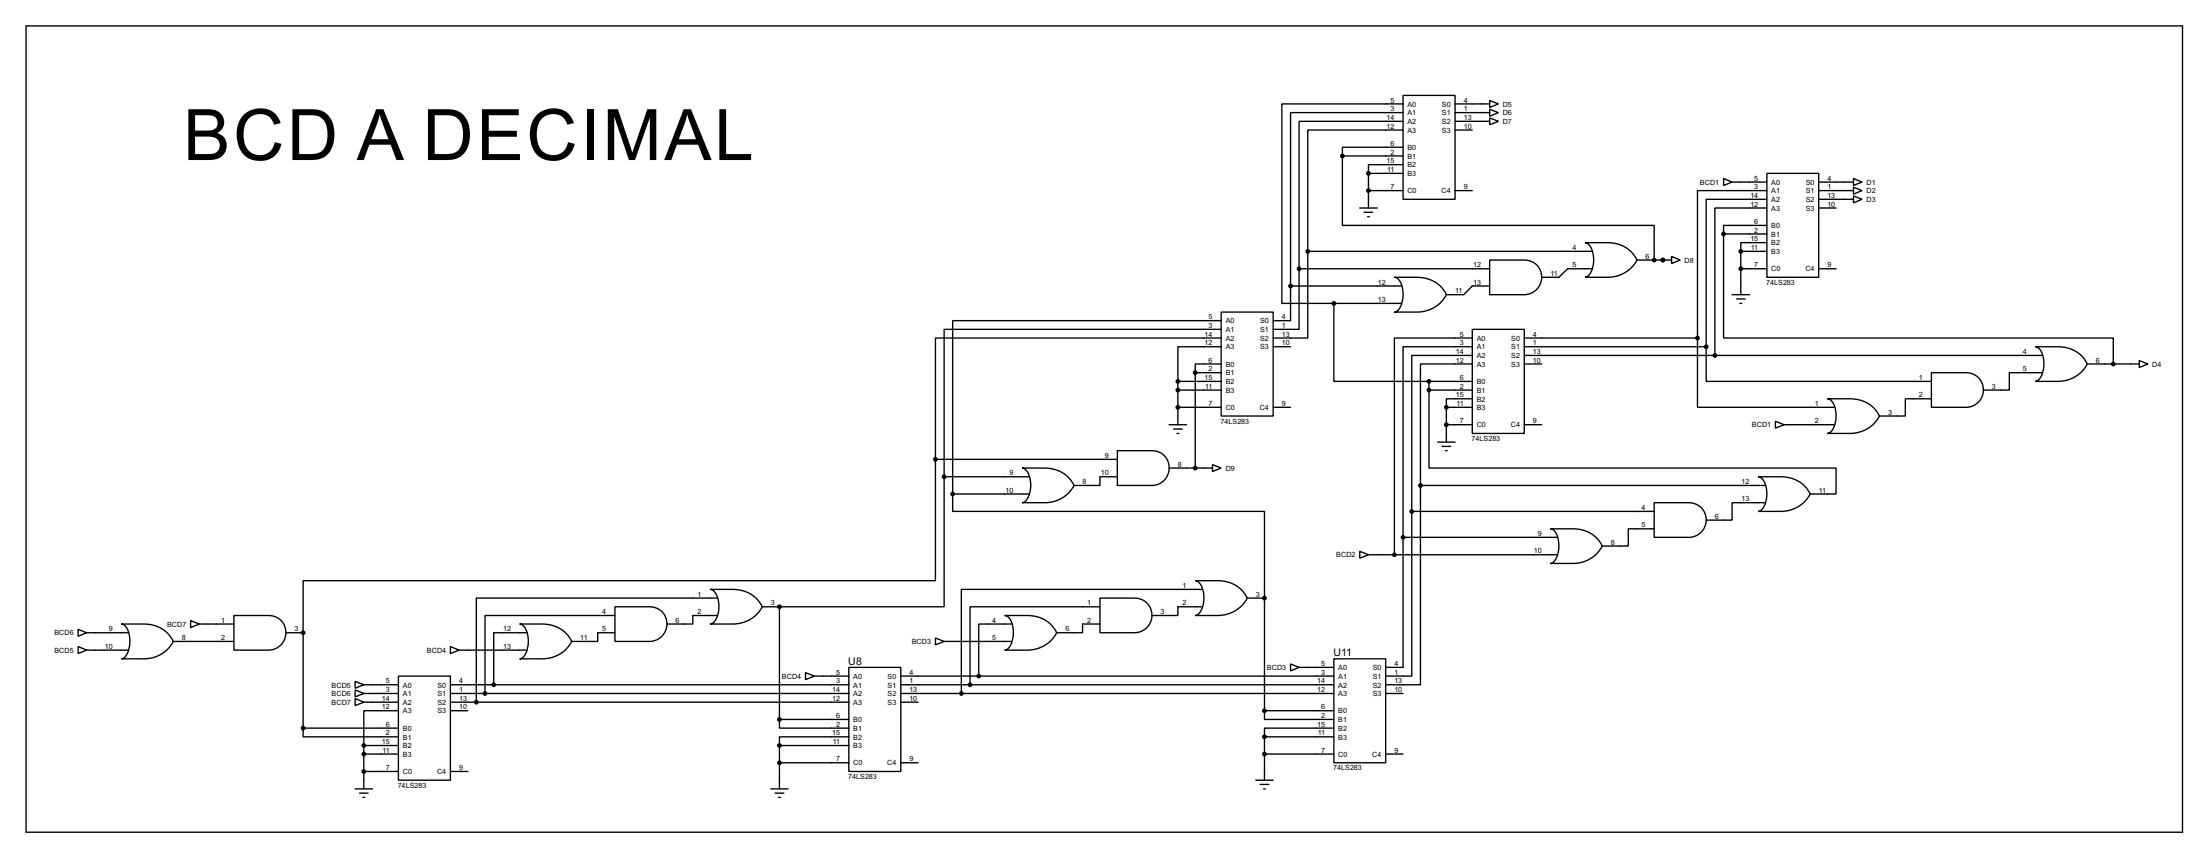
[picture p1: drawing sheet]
<svg xmlns="http://www.w3.org/2000/svg" width="645mm" height="249mm" viewBox="0 0 645 249" stroke-linecap="round" stroke-linejoin="round" font-family="sans-serif">
<g fill="none" stroke="#000" stroke-width=".4">
<path d="M7.7 7.6h632.4v236.3h-632.4zM411.5 28h15.3v30.4h-15.3zM411.5 33h-33v50.8M411.5 38.1h-27.9v35.6M411.5 35.6h-30.5v43.2M411.5 30.5h-35.5v58.4h15.2M426.8 30.5h10.1M426.8 33h10.1M426.8 35.6h10.1M426.8 38.1h5M436.9 29.5l2.6 1-2.6 1zM436.9 32l2.6 1-2.6 1.1z"/>
<path d="M436.9 34.6l2.6 1-2.6 1zM393.7 45.7v20.4h91.5v10.1M393.7 45.7h17.8M401.4 55.9h10.1M401.4 50.8v10.2M401.4 50.8h10.1M411.5 43.2h-17.8v2.5M411.5 48.3h-10.1v2.5M426.8 55.9h5M505.5 52.3l2.5 1.1-2.5 1zM508 53.4h10.2M518.2 50.8h15.2v30.5h-15.2z"/>
<path d="M518.2 55.9h-20.3v43.2M518.2 58.4h-17.8v43.2M533.4 55.9h10.2M533.4 53.4h10.2M533.4 58.4h10.2M543.6 57.4l2.5 1-2.5 1.1zM543.6 54.9l2.5 1-2.5 1zM543.6 52.3l2.5 1.1-2.5 1zM381 78.8v17.7h-7.6M381 78.8h55.9M383.6 73.7v25.4h-10.2M383.6 73.7h83.3"/>
<path d="M398.8 61h5.1M400.1 62.2h2.5M401.1 63.5h.5M436.9 76.2h10.2a5.1 5.1 0 0 1 5.1 5.1 5.1 5.1 0 0 1-5.1 5.1h-10.2zM464.9 71.1h6.6a9.2 9.2 0 0 1 8.6 5.1 9.6 9.6 0 0 1-8.6 5.1h-6.6a3.5 3.5 0 0 0 2.3-3.1 7.3 7.3 0 0 0-1.4-6.7zM466.9 78.8h-7.1l-2.6 2.5h-5M480.1 76.2h10.2M490.3 75.2l2.5 1-2.5 1zM505.5 68.6v30.5h114.3v7.6M505.5 68.6h12.7M510.6 73.7h7.6M510.6 78.8h7.6"/>
<path d="M510.6 73.7v12.7M518.2 61h-15.2v43.2M518.2 66.1h-12.7v2.5M518.2 71.1h-7.6v2.6M533.4 78.8h5.1M533.4 61h5.1M358.2 91.5h15.2v30.4h-15.2zM358.2 99.1h-83.8v35.5M358.2 96.5h-81.3v43.2M358.2 94h-78.8v50.8M378.5 83.8v10.2h-5.1M378.5 83.8h32.5"/>
<path d="M391.2 88.9v22.9h27.9M391.2 88.9h19.8M409 81.3h6.6a9.2 9.2 0 0 1 8.6 5.1 9.5 9.5 0 0 1-8.6 5.1h-6.6a3.4 3.4 0 0 0 2.3-3.2 7.4 7.4 0 0 0-1.4-6.7zM431.8 96.5h15.3v30.5h-15.3zM431.8 99.1h-22.8v63.5M436.9 83.8h-5.1l-2.5 2.6h-5.1M447.1 99.1h50.8M497.9 99.1v20.3h40.1M508 86.4h5.1M509.3 87.6h2.6M510.3 88.9h.5M345.5 111.8h12.7"/>
<path d="M345.5 111.8v12.7M345.5 114.3h12.7M345.5 119.4h12.7M350.6 109.2h7.6M350.6 109.2v28M358.2 101.6h-12.7v10.2M358.2 106.7h-7.6v2.5M373.4 119.4h5.1M373.4 101.6h5.1M419.1 114.3v22.9h119.4v7.6h-7.6M419.1 111.8h12.7M419.1 114.3h12.7"/>
<path d="M419.1 111.8v2.5M424.2 119.4h7.6M424.2 119.4v10.2M431.8 101.6h-20.3v55.9M431.8 104.2h-17.7v45.7M431.8 106.7h-15.2v35.6M431.8 116.9h-7.6v2.5M447.1 101.6h53.3M447.1 104.2h151.9M447.1 106.7h5.1M500.4 101.6v10.2h66.1M536 116.9h6.6a9.2 9.2 0 0 1 8.6 5 9.5 9.5 0 0 1-8.6 5.1h-6.6a3.4 3.4 0 0 0 2.3-3.1 7.3 7.3 0 0 0-1.4-6.7z"/>
<path d="M566.5 109.2h10.1a5.1 5.1 0 0 1 5.1 5.1 5.1 5.1 0 0 1-5.1 5.1h-10.1zM566.5 116.9h-7.7v5h-7.6M596.9 101.6h6.6a9.1 9.1 0 0 1 8.7 5.1 9.5 9.5 0 0 1-8.7 5.1h-6.6a3.4 3.4 0 0 0 2.3-3.2 7.3 7.3 0 0 0-1.4-6.6zM599 109.2h-9.7v5.1h-7.6M612.2 106.7h15.2M627.4 105.7l2.6 1-2.6 1zM274.4 134.6v35.6h-185.5v15.2M274.4 134.6h53.3M276.9 139.7v38.1h-48.3M276.9 139.7h24.9M299.8 137.2h6.6a9.2 9.2 0 0 1 8.6 5.1 9.6 9.6 0 0 1-8.6 5h-6.6a3.5 3.5 0 0 0 2.3-3.1 7.3 7.3 0 0 0-1.4-6.7zM327.7 132.1h10.2a5.1 5.1 0 0 1 5 5.1 5.1 5.1 0 0 1-5 5.1h-10.2z"/>
<path d="M327.7 139.7h-5.1v2.6h-7.6M342.9 137.2h12.7M342.9 124.5h5.1M344.2 125.7h2.6M345.2 127h.5M355.6 136.2l2.6 1-2.6 1zM421.7 129.6h5.1M423 130.8h2.5M424 132.1h.5M424.2 124.5h7.6M447.1 124.5h5.1M515.7 139.7h6.6a9.2 9.2 0 0 1 8.6 5.1 9.6 9.6 0 0 1-8.6 5.1h-6.6a3.5 3.5 0 0 0 2.3-3.2 7.2 7.2 0 0 0-1.4-6.6z"/>
<path d="M520.7 123.5l2.6 1-2.6 1zM523.3 124.5h14.7M279.4 144.8v5.1h91.5v25.4M279.4 144.8h22.4M411.5 157.5v38.1h-5.1M411.5 157.5h45.2M414.1 149.9v48.2h-7.7M414.1 149.9h71.1M416.6 142.3v58.4h-10.2M416.6 142.3h101.1M454.7 155h6.6a9.1 9.1 0 0 1 8.6 5 9.5 9.5 0 0 1-8.6 5.1h-6.6a3.5 3.5 0 0 0 2.3-3.1 7.3 7.3 0 0 0-1.4-6.7zM485.2 147.3h10.1a5.1 5.1 0 0 1 5.1 5.1 5.1 5.1 0 0 1-5.1 5.1h-10.1z"/>
<path d="M485.2 155h-7.6v5h-7.7M517.7 147.3h-9.7v5.1h-7.6M180.4 177.8h10.1a5.1 5.1 0 0 1 5.1 5.1 5.1 5.1 0 0 1-5.1 5.1h-10.1zM208.3 172.7h6.6a9.2 9.2 0 0 1 8.7 5.1 9.6 9.6 0 0 1-8.7 5.1h-6.6a3.5 3.5 0 0 0 2.3-3.1 7.3 7.3 0 0 0-1.4-6.7zM210.4 175.3h-70.7v30.5M223.6 177.8h5M228.6 177.8v33M322.6 175.3h10.2a5.1 5.1 0 0 1 5.1 5 5.1 5.1 0 0 1-5.1 5.1h-10.2zM322.6 177.8h-38.1v22.9M350.6 170.2h6.6a9.2 9.2 0 0 1 8.6 5.1 9.6 9.6 0 0 1-8.6 5.1h-6.6a3.5 3.5 0 0 0 2.3-3.2 7.3 7.3 0 0 0-1.4-6.7zM352.6 177.8h-7.1v2.6h-7.6M352.6 172.7h-70.6v30.5"/>
<path d="M365.8 175.3h5.1M370.9 175.3v33M398.8 161.6l2.6 1-2.6 1zM401.4 162.6h55.3M22.9 189.5l2.5 1-2.5 1zM22.9 184.4l2.5 1-2.5 1.1zM25.4 190.5h12.2M25.4 185.4h12.2M35.6 182.9h6.6a9.1 9.1 0 0 1 8.6 5.1 9.5 9.5 0 0 1-8.6 5.1h-6.6a3.5 3.5 0 0 0 2.3-3.2 7.5 7.5 0 0 0-1.4-6.7zM50.8 188h17.8M55.9 181.9l2.6 1-2.6 1zM58.5 182.9h10.1"/>
<path d="M68.6 180.4h10.2a5.1 5.1 0 0 1 5.1 5 5.1 5.1 0 0 1-5.1 5.1h-10.2zM83.9 185.4h5M88.9 185.4v28M104.2 199.7l2.5 1-2.5 1zM116.9 198.1h15.2v30.5h-15.2zM132.1 189.5l2.6 1-2.6 1zM134.7 190.5h19.8M152.4 182.9h6.6a9.1 9.1 0 0 1 8.7 5.1 9.5 9.5 0 0 1-8.7 5.1h-6.6a3.4 3.4 0 0 0 2.3-3.2 7.4 7.4 0 0 0-1.4-6.7zM154.5 185.4h-9.7v15.3M180.4 185.4h-5.1v2.6h-7.6M180.4 180.4h-38.1v22.8M210.4 180.4h-7.2v2.5h-7.6"/>
<path d="M236.3 197.1l2.5 1-2.5 1.1zM238.8 198.1h10.2M249 195.6h15.2v30.5h-15.2zM264.2 198.1h127M274.4 187l2.5 1-2.5 1zM276.9 188h19.8M294.7 180.4h6.6a9.2 9.2 0 0 1 8.6 5 9.5 9.5 0 0 1-8.6 5.1h-6.6a3.4 3.4 0 0 0 2.3-3.1 7.3 7.3 0 0 0-1.4-6.7zM296.7 182.9h-9.6v15.2M322.6 182.9h-5.1v2.5h-7.6M378.5 194.6l2.5 1-2.5 1zM381 195.6h10.2M391.2 193.1h15.2v30.4h-15.2z"/>
<path d="M88.9 213.4v2.5h28M88.9 213.4h28M104.2 202.2l2.5 1-2.5 1zM104.2 204.7l2.5 1.1-2.5 1zM106.7 200.7h10.2M106.7 203.2h10.2M106.7 205.8h10.2M106.7 218.5v12.7M106.7 218.5h10.2M116.9 208.3h-10.2v10.2M132.1 200.7h116.9M132.1 203.2h116.9"/>
<path d="M132.1 205.8h116.9M132.1 208.3h5.1M228.6 210.8v2.6h20.4M228.6 218.5h20.4M228.6 210.8h20.4M228.6 218.5v12.7M249 215.9h-20.4v2.6M264.2 200.7h127M264.2 203.2h127M264.2 205.8h5.1M370.9 208.3v2.5h20.3M370.9 208.3h20.3"/>
<path d="M370.9 215.9h20.3M370.9 215.9v12.7M391.2 213.4h-20.3v2.5M406.4 203.2h5.1M104.2 231.2h5.1M105.5 232.4h2.5M106.5 233.7h.5M106.7 226.1h10.2M106.7 221h10.2M132.1 226.1h5.1M226.1 231.2h5.1M227.4 232.4h2.5"/>
<path d="M228.4 233.7h.5M228.6 223.5h20.4M264.2 223.5h5.1M368.3 228.6h5.1M369.6 229.9h2.6M370.6 231.2h.5M370.9 221h20.3M406.4 221h5.1"/>
</g>
<g fill="#000">
<circle cx="485.2" cy="76.2" r=".2"/>
<circle cx="487.7" cy="76.2" r=".2"/>
<circle cx="228.6" cy="177.8" r=".2"/>
<circle cx="370.9" cy="175.3" r=".2"/>
<circle cx="88.9" cy="185.4" r=".2"/>
</g>
<g fill="#000" stroke="#000" stroke-width=".4">
<circle cx="393.7" cy="45.7" r=".5"/>
<circle cx="401.3" cy="55.9" r=".5"/>
<circle cx="401.3" cy="50.8" r=".5"/>
<circle cx="381" cy="78.8" r=".5"/>
<circle cx="383.5" cy="73.7" r=".5"/>
<circle cx="485.1" cy="76.2" r=".5"/>
<circle cx="487.7" cy="76.2" r=".5"/>
<circle cx="505.5" cy="68.6" r=".5"/>
<circle cx="510.5" cy="78.8" r=".5"/>
<circle cx="510.5" cy="73.7" r=".5"/>
<circle cx="378.5" cy="83.8" r=".5"/>
<circle cx="391.2" cy="88.9" r=".5"/>
<circle cx="497.8" cy="99.1" r=".5"/>
<circle cx="345.4" cy="111.8" r=".5"/>
<circle cx="345.4" cy="114.3" r=".5"/>
<circle cx="345.4" cy="119.4" r=".5"/>
<circle cx="350.5" cy="109.2" r=".5"/>
<circle cx="419.1" cy="114.3" r=".5"/>
<circle cx="419.1" cy="111.8" r=".5"/>
<circle cx="424.2" cy="119.4" r=".5"/>
<circle cx="500.4" cy="101.6" r=".5"/>
<circle cx="502.9" cy="104.2" r=".5"/>
<circle cx="619.8" cy="106.7" r=".5"/>
<circle cx="274.3" cy="134.6" r=".5"/>
<circle cx="276.9" cy="139.7" r=".5"/>
<circle cx="350.5" cy="137.2" r=".5"/>
<circle cx="424.2" cy="124.5" r=".5"/>
<circle cx="279.4" cy="144.8" r=".5"/>
<circle cx="411.5" cy="157.5" r=".5"/>
<circle cx="414" cy="149.9" r=".5"/>
<circle cx="416.6" cy="142.3" r=".5"/>
<circle cx="228.6" cy="177.8" r=".5"/>
<circle cx="370.8" cy="175.3" r=".5"/>
<circle cx="408.9" cy="162.6" r=".5"/>
<circle cx="88.9" cy="185.4" r=".5"/>
<circle cx="287" cy="198.1" r=".5"/>
<circle cx="88.9" cy="213.4" r=".5"/>
<circle cx="106.7" cy="218.5" r=".5"/>
<circle cx="139.7" cy="205.8" r=".5"/>
<circle cx="142.2" cy="203.2" r=".5"/>
<circle cx="144.8" cy="200.7" r=".5"/>
<circle cx="228.6" cy="210.8" r=".5"/>
<circle cx="228.6" cy="218.5" r=".5"/>
<circle cx="281.9" cy="203.2" r=".5"/>
<circle cx="284.5" cy="200.7" r=".5"/>
<circle cx="370.8" cy="208.3" r=".5"/>
<circle cx="370.8" cy="215.9" r=".5"/>
<circle cx="106.7" cy="221" r=".5"/>
<circle cx="106.7" cy="226.1" r=".5"/>
<circle cx="228.6" cy="223.5" r=".5"/>
<circle cx="370.8" cy="221" r=".5"/>
</g>
<text font-size="23.3" x="53.7" y="46.9">BCD A DECIMAL</text>
<g font-size="3.5">
<text x="248.8" y="194.7">U8</text>
<text x="391.1" y="192.3">U11</text>
</g>
<g font-size="2.4">
<text x="406.7" y="35.2">14</text>
<text x="407.8" y="30">5</text>
<text x="407.8" y="32.6">3</text>
<text x="412.8" y="31.3">A0</text>
<text x="412.8" y="33.8">A1</text>
<text x="422.9" y="31.3">S0</text>
<text x="422.9" y="33.8">S1</text>
<text x="429.3" y="30">4</text>
<text x="429.3" y="32.6">1</text>
<text x="429.3" y="35.2">13</text>
<text x="440.7" y="31.3">D5</text>
<text x="440.7" y="33.8">D6</text>
<text x="406.7" y="37.7">12</text>
<text x="412.8" y="36.3">A2</text>
<text x="412.8" y="38.9">A3</text>
<text x="422.9" y="36.3">S2</text>
<text x="422.9" y="38.9">S3</text>
<text x="429.3" y="37.7">10</text>
<text x="440.7" y="36.3">D7</text>
<text x="406.7" y="47.9">15</text>
<text x="407.8" y="42.7">6</text>
<text x="407.8" y="45.3">2</text>
<text x="412.8" y="44">B0</text>
<text x="412.8" y="46.5">B1</text>
<text x="406.8" y="50.4">11</text>
<text x="412.8" y="49">B2</text>
<text x="412.8" y="51.6">B3</text>
<text x="514.5" y="52.9">5</text>
<text x="536" y="52.9">4</text>
<text x="407.8" y="55.4">7</text>
<text x="412.8" y="56.7">C0</text>
<text x="422.8" y="56.7">C4</text>
<text x="429.3" y="55.4">9</text>
<text x="498.5" y="54.2">BCD1</text>
<text x="513.4" y="58">14</text>
<text x="514.5" y="55.4">3</text>
<text x="519.5" y="54.2">A0</text>
<text x="519.5" y="56.7">A1</text>
<text x="519.5" y="59.2">A2</text>
<text x="529.6" y="54.2">S0</text>
<text x="529.6" y="56.7">S1</text>
<text x="529.6" y="59.2">S2</text>
<text x="536" y="55.4">1</text>
<text x="536" y="58">13</text>
<text x="547.4" y="59.2">D3</text>
<text x="547.4" y="56.7">D2</text>
<text x="547.4" y="54.2">D1</text>
<text x="513.4" y="60.6">12</text>
<text x="514.5" y="65.6">6</text>
<text x="519.5" y="61.7">A3</text>
<text x="529.6" y="61.7">S3</text>
<text x="536" y="60.6">10</text>
<text x="513.4" y="70.7">15</text>
<text x="514.5" y="68.1">2</text>
<text x="519.5" y="66.9">B0</text>
<text x="519.5" y="69.4">B1</text>
<text x="519.5" y="71.9">B2</text>
<text x="461.2" y="73.3">4</text>
<text x="482.6" y="75.8">6</text>
<text x="494.1" y="77">D8</text>
<text x="513.5" y="73.3">11</text>
<text x="519.5" y="74.4">B3</text>
<text x="404.1" y="83.4">12</text>
<text x="432.1" y="78.3">12</text>
<text x="432.1" y="83.4">13</text>
<text x="454.7" y="80.8">11</text>
<text x="461.2" y="78.3">5</text>
<text x="514.5" y="78.3">7</text>
<text x="518" y="83.5">74LS283</text>
<text x="519.5" y="79.6">C0</text>
<text x="529.5" y="79.6">C4</text>
<text x="536" y="78.3">9</text>
<text x="404.1" y="88.5">13</text>
<text x="426.8" y="86">11</text>
<text x="354.5" y="93.6">5</text>
<text x="359.5" y="94.8">A0</text>
<text x="369.6" y="94.8">S0</text>
<text x="376" y="93.6">4</text>
<text x="353.3" y="98.7">14</text>
<text x="353.3" y="101.2">12</text>
<text x="354.5" y="96.1">3</text>
<text x="359.5" y="97.3">A1</text>
<text x="359.5" y="99.9">A2</text>
<text x="369.6" y="97.3">S1</text>
<text x="369.6" y="99.9">S2</text>
<text x="376" y="96.1">1</text>
<text x="376" y="98.7">13</text>
<text x="376" y="101.2">10</text>
<text x="428.2" y="98.7">5</text>
<text x="428.2" y="101.2">3</text>
<text x="433.1" y="99.9">A0</text>
<text x="443.2" y="99.9">S0</text>
<text x="449.6" y="98.7">4</text>
<text x="449.6" y="101.2">1</text>
<text x="354.5" y="106.3">6</text>
<text x="359.5" y="102.4">A3</text>
<text x="359.5" y="107.5">B0</text>
<text x="369.6" y="102.4">S3</text>
<text x="427" y="103.8">14</text>
<text x="427" y="106.3">12</text>
<text x="433.1" y="102.4">A1</text>
<text x="433.1" y="105">A2</text>
<text x="433.1" y="107.5">A3</text>
<text x="443.2" y="102.4">S1</text>
<text x="443.2" y="105">S2</text>
<text x="443.2" y="107.5">S3</text>
<text x="449.6" y="103.8">13</text>
<text x="449.6" y="106.3">10</text>
<text x="593.3" y="103.8">4</text>
<text x="614.7" y="106.3">6</text>
<text x="631.2" y="107.5">D4</text>
<text x="353.3" y="111.4">15</text>
<text x="353.5" y="113.9">11</text>
<text x="354.5" y="108.8">2</text>
<text x="359.5" y="110">B1</text>
<text x="359.5" y="112.6">B2</text>
<text x="428.2" y="111.4">6</text>
<text x="428.2" y="113.9">2</text>
<text x="433.1" y="112.6">B0</text>
<text x="562.8" y="111.4">1</text>
<text x="584.2" y="113.9">3</text>
<text x="593.3" y="108.8">5</text>
<text x="354.5" y="119">7</text>
<text x="359.5" y="115.1">B3</text>
<text x="376" y="119">9</text>
<text x="427" y="116.5">15</text>
<text x="427.2" y="119">11</text>
<text x="433.1" y="115.1">B1</text>
<text x="433.1" y="117.7">B2</text>
<text x="532.3" y="119">1</text>
<text x="562.8" y="116.5">2</text>
<text x="358" y="124.1">74LS283</text>
<text x="359.5" y="120.2">C0</text>
<text x="369.5" y="120.2">C4</text>
<text x="428.2" y="124.1">7</text>
<text x="433.1" y="120.2">B3</text>
<text x="433.1" y="125.3">C0</text>
<text x="443.1" y="125.3">C4</text>
<text x="449.6" y="124.1">9</text>
<text x="513.8" y="125.3">BCD1</text>
<text x="532.3" y="124.1">2</text>
<text x="553.8" y="121.5">3</text>
<text x="431.6" y="129.2">74LS283</text>
<text x="324" y="134.2">9</text>
<text x="345.5" y="136.8">8</text>
<text x="359.5" y="138">D9</text>
<text x="296.1" y="139.3">9</text>
<text x="317.5" y="141.9">8</text>
<text x="322.9" y="139.3">10</text>
<text x="510.8" y="141.9">12</text>
<text x="294.9" y="144.4">10</text>
<text x="481.5" y="149.5">4</text>
<text x="510.8" y="146.9">13</text>
<text x="533.4" y="144.4">11</text>
<text x="481.5" y="154.6">5</text>
<text x="503" y="152">6</text>
<text x="451" y="157.1">9</text>
<text x="472.5" y="159.6">8</text>
<text x="391.9" y="163.4">BCD2</text>
<text x="449.9" y="162.2">10</text>
<text x="346.9" y="172.3">1</text>
<text x="176.7" y="180">4</text>
<text x="204.6" y="174.9">1</text>
<text x="204.6" y="180">2</text>
<text x="226.1" y="177.4">3</text>
<text x="318.9" y="177.4">1</text>
<text x="340.4" y="180">3</text>
<text x="346.9" y="177.4">2</text>
<text x="368.3" y="174.9">3</text>
<text x="31.9" y="185">9</text>
<text x="49" y="183.7">BCD7</text>
<text x="64.9" y="182.5">1</text>
<text x="86.4" y="185">3</text>
<text x="147.6" y="185">12</text>
<text x="176.7" y="185">5</text>
<text x="198.2" y="182.5">6</text>
<text x="291" y="182.5">4</text>
<text x="312.5" y="185">6</text>
<text x="318.9" y="182.5">2</text>
<text x="15.9" y="191.3">BCD5</text>
<text x="15.9" y="186.2">BCD6</text>
<text x="30.8" y="190.1">10</text>
<text x="53.4" y="187.6">8</text>
<text x="64.9" y="187.6">2</text>
<text x="125.2" y="191.3">BCD4</text>
<text x="147.6" y="190.1">13</text>
<text x="170.2" y="187.6">11</text>
<text x="267.4" y="188.7">BCD3</text>
<text x="291" y="187.6">5</text>
<text x="245.3" y="197.7">5</text>
<text x="266.7" y="197.7">4</text>
<text x="371.5" y="196.4">BCD3</text>
<text x="387.5" y="195.2">5</text>
<text x="387.5" y="197.7">3</text>
<text x="392.5" y="196.4">A0</text>
<text x="402.6" y="196.4">S0</text>
<text x="409" y="195.2">4</text>
<text x="409" y="197.7">1</text>
<text x="97.2" y="201.4">BCD5</text>
<text x="113.2" y="200.3">5</text>
<text x="113.2" y="202.8">3</text>
<text x="118.2" y="201.4">A0</text>
<text x="128.3" y="201.4">S0</text>
<text x="134.7" y="200.3">4</text>
<text x="134.7" y="202.8">1</text>
<text x="229.3" y="198.9">BCD4</text>
<text x="244.1" y="202.8">14</text>
<text x="245.3" y="200.3">3</text>
<text x="250.2" y="198.9">A0</text>
<text x="250.2" y="201.4">A1</text>
<text x="260.3" y="198.9">S0</text>
<text x="260.3" y="201.4">S1</text>
<text x="266.7" y="200.3">1</text>
<text x="266.7" y="202.8">13</text>
<text x="386.4" y="200.3">14</text>
<text x="386.4" y="202.8">12</text>
<text x="392.5" y="198.9">A1</text>
<text x="392.5" y="201.4">A2</text>
<text x="402.6" y="198.9">S1</text>
<text x="402.6" y="201.4">S2</text>
<text x="409" y="200.3">13</text>
<text x="409" y="202.8">10</text>
<text x="97.2" y="204">BCD6</text>
<text x="97.2" y="206.6">BCD7</text>
<text x="112" y="205.4">14</text>
<text x="112" y="207.9">12</text>
<text x="118.2" y="204">A1</text>
<text x="118.2" y="206.6">A2</text>
<text x="118.2" y="209.1">A3</text>
<text x="128.3" y="204">S1</text>
<text x="128.3" y="206.6">S2</text>
<text x="128.3" y="209.1">S3</text>
<text x="134.7" y="205.4">13</text>
<text x="134.7" y="207.9">10</text>
<text x="244.1" y="205.4">12</text>
<text x="250.2" y="204">A2</text>
<text x="250.2" y="206.6">A3</text>
<text x="260.3" y="204">S2</text>
<text x="260.3" y="206.6">S3</text>
<text x="266.7" y="205.4">10</text>
<text x="387.5" y="207.9">6</text>
<text x="392.5" y="204">A3</text>
<text x="392.5" y="209.1">B0</text>
<text x="402.6" y="204">S3</text>
<text x="113.2" y="213">6</text>
<text x="113.2" y="215.5">2</text>
<text x="118.2" y="214.2">B0</text>
<text x="244.1" y="215.5">15</text>
<text x="245.3" y="210.4">6</text>
<text x="245.3" y="213">2</text>
<text x="250.2" y="211.6">B0</text>
<text x="250.2" y="214.2">B1</text>
<text x="386.4" y="213">15</text>
<text x="386.5" y="215.5">11</text>
<text x="387.5" y="210.4">2</text>
<text x="392.5" y="211.6">B1</text>
<text x="392.5" y="214.2">B2</text>
<text x="112" y="218.1">15</text>
<text x="112.2" y="220.6">11</text>
<text x="118.2" y="216.7">B1</text>
<text x="118.2" y="219.3">B2</text>
<text x="118.2" y="221.8">B3</text>
<text x="244.3" y="218.1">11</text>
<text x="250.2" y="216.7">B2</text>
<text x="250.2" y="219.3">B3</text>
<text x="387.5" y="220.6">7</text>
<text x="392.5" y="216.7">B3</text>
<text x="392.5" y="221.8">C0</text>
<text x="402.5" y="221.8">C4</text>
<text x="409" y="220.6">9</text>
<text x="113.2" y="225.7">7</text>
<text x="118.2" y="226.9">C0</text>
<text x="128.2" y="226.9">C4</text>
<text x="134.7" y="225.7">9</text>
<text x="245.3" y="223.1">7</text>
<text x="250.2" y="224.3">C0</text>
<text x="260.2" y="224.3">C4</text>
<text x="266.7" y="223.1">9</text>
<text x="391" y="225.7">74LS283</text>
<text x="116.7" y="230.8">74LS283</text>
<text x="248.8" y="228.3">74LS283</text>
</g>
</svg>
